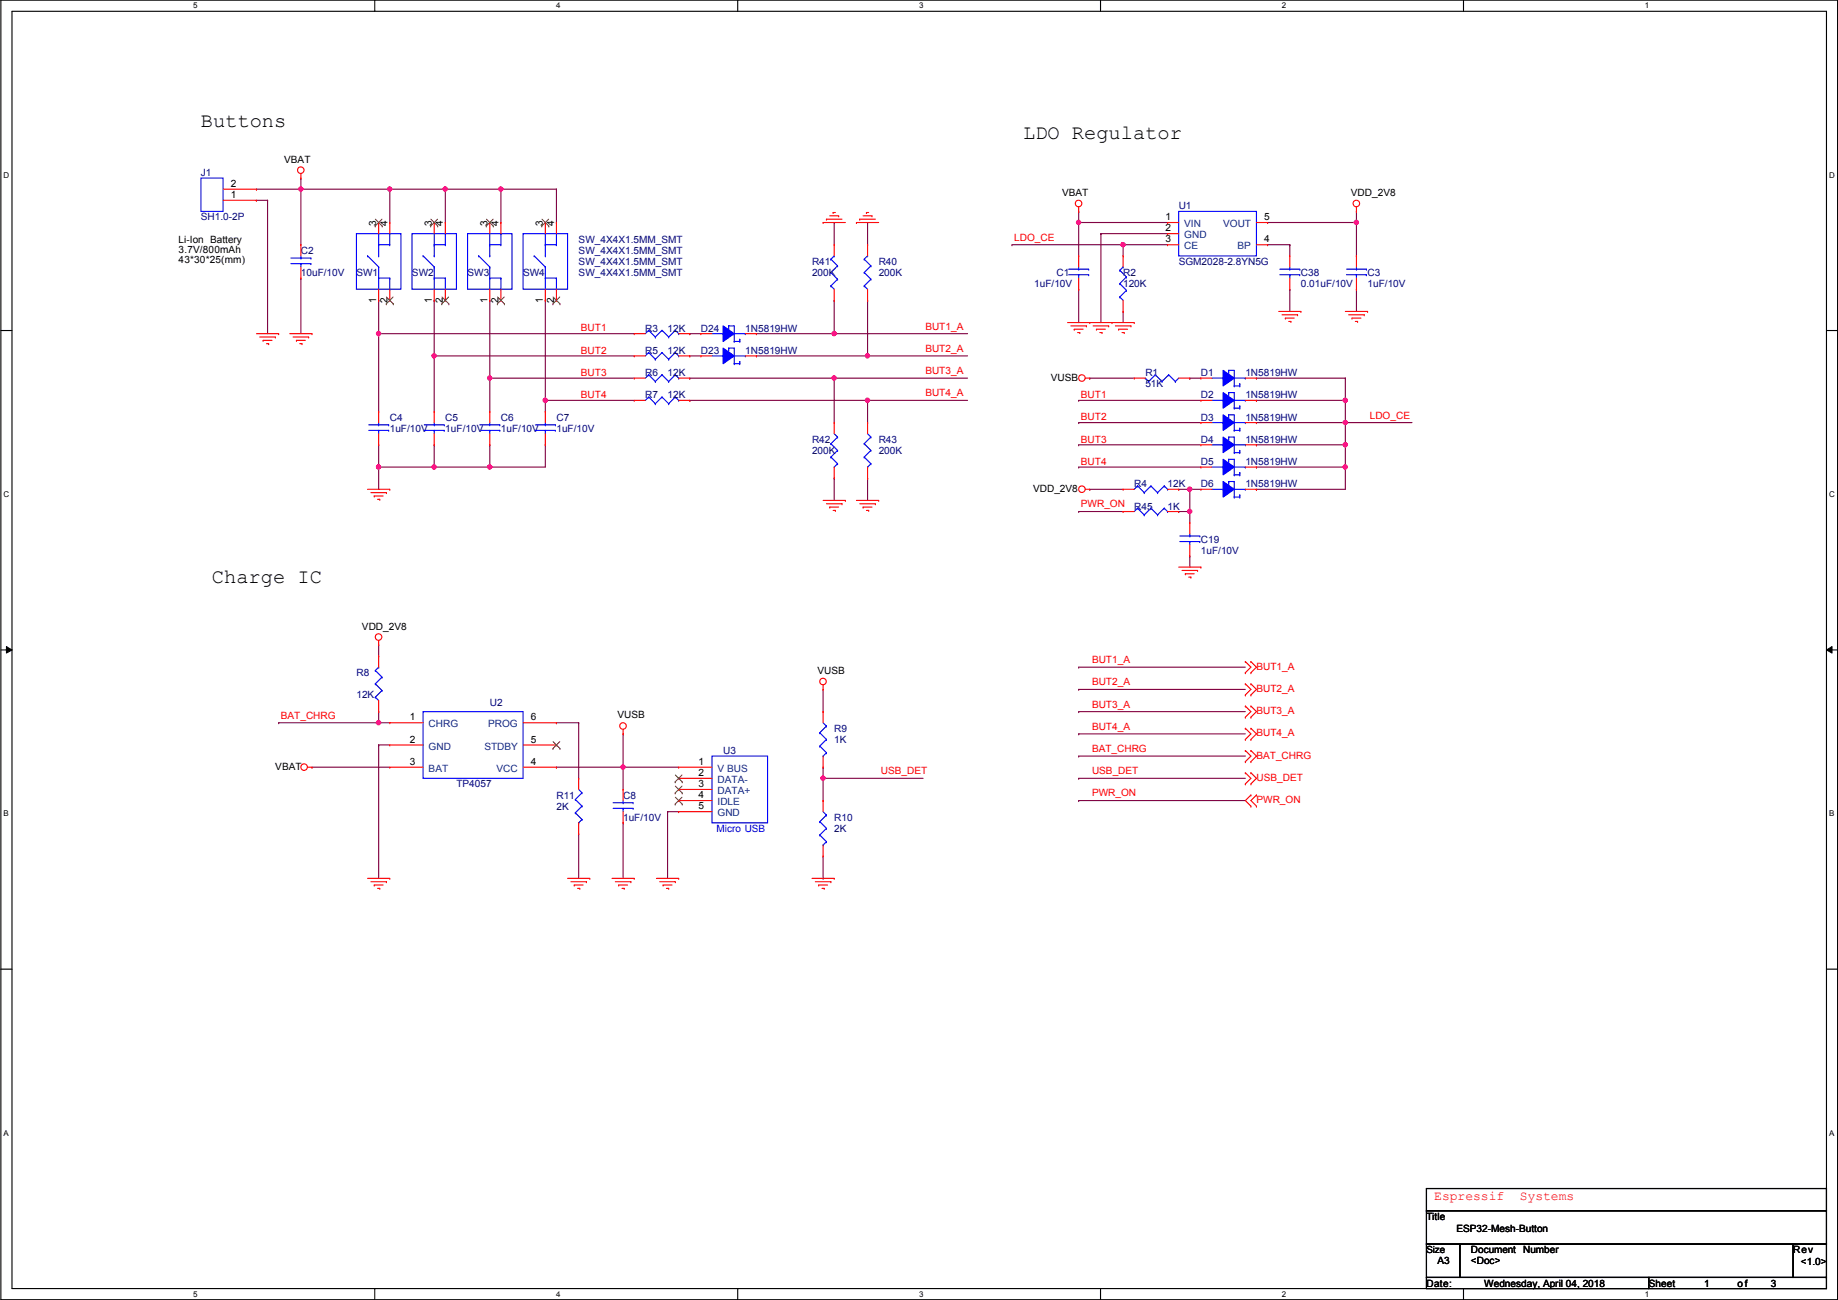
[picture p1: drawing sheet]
<svg xmlns="http://www.w3.org/2000/svg" width="420mm" height="297mm" viewBox="0 0 420 297" stroke-linecap="round" stroke-linejoin="round" font-family="sans-serif">
<path d="M.2 0h419.9v297h-419.9zM2.7 2.6h414.8v291.8h-414.8z" fill="none" stroke="#000" stroke-width=".25"/>
<g fill="#fff">
<path d="M44.2 .3h1v2h-1z"/>
<path d="M44.2 294.7h1v2h-1z"/>
</g>
<path d="M85.7 0v2.6M85.7 294.4v2.6" fill="none" stroke="#000" stroke-width=".25"/>
<g fill="#fff">
<path d="M127.1 .3h1v2h-1z"/>
<path d="M127.1 294.7h1v2h-1z"/>
</g>
<path d="M168.6 0v2.6M168.6 294.4v2.6" fill="none" stroke="#000" stroke-width=".25"/>
<g fill="#fff">
<path d="M210.1 .3h1v2h-1z"/>
<path d="M210.1 294.7h1v2h-1z"/>
</g>
<path d="M251.6 0v2.6M251.6 294.4v2.6" fill="none" stroke="#000" stroke-width=".25"/>
<g fill="#fff">
<path d="M293 .3h1v2h-1z"/>
<path d="M293 294.7h1v2h-1z"/>
</g>
<path d="M334.5 0v2.6M334.5 294.4v2.6" fill="none" stroke="#000" stroke-width=".25"/>
<g fill="#fff">
<path d="M376 .3h1v2h-1z"/>
<path d="M376 294.7h1v2h-1z"/>
<path d="M.8 39h1.3v2h-1.3z"/>
<path d="M418.2 39h1.2v2h-1.2z"/>
<path d="M.8 112h1.3v2h-1.3z"/>
<path d="M418.2 112h1.2v2h-1.2z"/>
</g>
<path d="M.2 75.5h2.5M417.5 75.5h2.6" fill="none" stroke="#000" stroke-width=".25"/>
<g fill="#fff">
<path d="M.8 185h1.2v1.9h-1.2z"/>
<path d="M418.2 185h1.1v1.9h-1.1z"/>
</g>
<path d="M.2 148.5h2.5M417.5 148.5h2.6" fill="none" stroke="#000" stroke-width=".25"/>
<path d="M1.5 147.7l1.2 .8-1.2 .7zM417.5 148.5l1.3-.8v1.5z" fill="#000"/>
<path d="M1.5 147.7l1.2 .8-1.2 .7zM417.5 148.5l1.3-.8v1.5z" fill="none" stroke="#000" stroke-width=".23"/>
<g fill="#fff">
<path d="M.8 257.9h1.2v2h-1.2z"/>
<path d="M418.2 257.9h1.1v2h-1.1z"/>
</g>
<path d="M.2 221.4h2.5M417.5 221.4h2.6" fill="none" stroke="#000" stroke-width=".25"/>
<path d="M289.8 50.8h.1M310.1 48.3h.1M310.1 48.3v2.5h-20.3M86.6 76.2h.1M86.6 76.2h58.4M86.6 76.2v17.8M310.1 66.1h.1M310.1 66.1v5.1M86.6 106.7h.1M86.6 106.7h12.7M112 101.6h.1M112 101.6v5.1" fill="none" stroke="#800040" stroke-width=".25"/>
<circle cx="86.5" cy="76.2" r=".49" fill="#f0f"/>
<circle cx="86.5" cy="76.2" r=".49" fill="none" stroke="#f0f" stroke-width=".25"/>
<g fill="none" stroke="#800040" stroke-width=".25">
<path d="M68.8 63.5h.1M68.8 63.5v12.7M99.3 81.3h.1M99.3 81.3h45.7M99.3 81.3v12.7M112 86.4h.1M112 86.4h33M112 86.4v7.6M124.7 91.5h.1M124.7 91.5h20.3M157.7 86.4h.1M157.7 91.5h.1"/>
<path d="M157.7 86.4h33M157.7 91.5h40.6M142.4 167.7h.1M142.4 167.7v7.6M188.2 175.3h.1M188.2 175.3v2.5M132.3 190.5h.1M132.3 190.5v10.2M142.4 188h.1M142.4 188v12.7"/>
</g>
<circle cx="188.1" cy="177.8" r=".49" fill="#f0f"/>
<circle cx="188.1" cy="177.8" r=".49" fill="none" stroke="#f0f" stroke-width=".25"/>
<g fill="none" stroke="#800040" stroke-width=".25">
<path d="M246.6 50.8h.1M246.6 50.8v7.7M251.7 53.4h.1M251.7 53.4h15.2M246.6 66.1h.1M246.6 66.1v7.6M188.2 157.5v5.1M71.3 175.3h.1M71.3 175.3h17.8M86.6 170.2h.1M86.6 170.2v30.5M127.2 165.1h.1"/>
<path d="M127.2 175.3h.1M127.2 175.3h15.2M127.2 165.1h5.1M132.3 165.1h.1M132.3 165.1v12.7M188.2 162.6h.1M188.2 177.8h.1M188.2 177.8v5.1M188.2 177.8h22.8M188.2 182.9h.1"/>
</g>
<circle cx="142.4" cy="175.3" r=".49" fill="#f0f"/>
<circle cx="142.4" cy="175.3" r=".49" fill="none" stroke="#f0f" stroke-width=".25"/>
<path d="M89.1 43.2h.1M89.1 43.2v7.6M89.1 43.2h12.7M86.6 68.6h.1M86.6 68.6v7.6M99.3 68.6h.1M99.3 68.6v12.7" fill="none" stroke="#800040" stroke-width=".25"/>
<circle cx="99.2" cy="81.3" r=".49" fill="#f0f"/>
<circle cx="99.2" cy="81.3" r=".49" fill="none" stroke="#f0f" stroke-width=".25"/>
<path d="M101.8 43.2h.1M101.8 43.2v7.6M101.8 43.2h12.7" fill="none" stroke="#800040" stroke-width=".25"/>
<circle cx="114.5" cy="43.2" r=".49" fill="#f0f"/>
<circle cx="114.5" cy="43.2" r=".49" fill="none" stroke="#f0f" stroke-width=".25"/>
<circle cx="101.8" cy="43.2" r=".49" fill="#f0f"/>
<circle cx="101.8" cy="43.2" r=".49" fill="none" stroke="#f0f" stroke-width=".25"/>
<path d="M112 68.6h.1M112 68.6v17.8" fill="none" stroke="#800040" stroke-width=".25"/>
<circle cx="111.9" cy="86.4" r=".49" fill="#f0f"/>
<circle cx="111.9" cy="86.4" r=".49" fill="none" stroke="#f0f" stroke-width=".25"/>
<path d="M114.5 43.2h.1M114.5 43.2v7.6M114.5 43.2h12.7M124.7 68.6h.1M124.7 68.6v22.9" fill="none" stroke="#800040" stroke-width=".25"/>
<circle cx="124.6" cy="91.5" r=".49" fill="#f0f"/>
<circle cx="124.6" cy="91.5" r=".49" fill="none" stroke="#f0f" stroke-width=".25"/>
<path d="M58.6 43.2h.1M58.6 43.2h30.5M61.2 45.8h.1M61.2 45.8v30.4M68.8 43.2h.1M68.8 40.7h.1M68.8 40.7v15.2M127.2 43.2h.1M127.2 43.2v7.6M86.6 170.2h.1M86.6 170.2h2.5" fill="none" stroke="#800040" stroke-width=".25"/>
<circle cx="89.1" cy="43.2" r=".49" fill="#f0f"/>
<circle cx="89.1" cy="43.2" r=".49" fill="none" stroke="#f0f" stroke-width=".25"/>
<circle cx="68.8" cy="43.2" r=".49" fill="#f0f"/>
<circle cx="68.8" cy="43.2" r=".49" fill="none" stroke="#f0f" stroke-width=".25"/>
<path d="M86.6 101.6h.1M86.6 106.7h.1M86.6 101.6v10.2M99.3 101.6h.1M99.3 101.6v5.1M112 106.7h.1M112 106.7h12.7" fill="none" stroke="#800040" stroke-width=".25"/>
<circle cx="86.5" cy="106.7" r=".49" fill="#f0f"/>
<circle cx="86.5" cy="106.7" r=".49" fill="none" stroke="#f0f" stroke-width=".25"/>
<path d="M246.6 50.8h.1M246.6 50.8h20.3M251.7 53.4h.1M251.7 53.4v20.3M124.7 91.5h.1M124.7 91.5v2.5M124.7 101.6h.1M124.7 101.6v5.1" fill="none" stroke="#800040" stroke-width=".25"/>
<circle cx="246.6" cy="50.8" r=".49" fill="#f0f"/>
<circle cx="246.6" cy="50.8" r=".49" fill="none" stroke="#f0f" stroke-width=".25"/>
<path d="M63.7 165.1h.1M63.7 165.1h22.9M142.4 175.3h.1M142.4 175.3v5.1M142.4 175.3h12.7M152.6 185.5h.1M152.6 185.5v15.2" fill="none" stroke="#800040" stroke-width=".25"/>
<circle cx="86.5" cy="165.1" r=".49" fill="#f0f"/>
<circle cx="86.5" cy="165.1" r=".49" fill="none" stroke="#f0f" stroke-width=".25"/>
<g fill="none" stroke="#800040" stroke-width=".25">
<path d="M172.9 76.2h.1M172.9 76.2h48.3M190.7 68.6h.1M190.7 76.2h.1M190.7 68.6v7.6M172.9 81.3h.1M172.9 81.3h25.4M86.6 147.4h.1M86.6 147.4v2.5M86.6 162.6h.1M86.6 165.1h.1M86.6 162.6v2.5"/>
<path d="M86.6 165.1h2.5M188.2 195.6v5.1M188.2 200.7h.1"/>
</g>
<circle cx="190.7" cy="76.2" r=".49" fill="#f0f"/>
<circle cx="190.7" cy="76.2" r=".49" fill="none" stroke="#f0f" stroke-width=".25"/>
<path d="M198.3 68.6h.1M198.3 68.6v12.7M198.3 81.3h.1M198.3 81.3h22.9" fill="none" stroke="#800040" stroke-width=".25"/>
<circle cx="198.3" cy="81.3" r=".49" fill="#f0f"/>
<circle cx="198.3" cy="81.3" r=".49" fill="none" stroke="#f0f" stroke-width=".25"/>
<g fill="none" stroke="#800040" stroke-width=".25">
<path d="M157.7 76.2h.1M157.7 76.2h2.5M157.7 81.3h.1M157.7 81.3h2.5M190.7 86.4h.1M190.7 86.4v10.2M198.3 91.5h.1M198.3 91.5v5.1M198.3 91.5h22.9M190.7 109.3h.1M190.7 109.3v5M198.3 109.3h.1"/>
<path d="M198.3 109.3v5"/>
</g>
<circle cx="198.3" cy="91.5" r=".49" fill="#f0f"/>
<circle cx="198.3" cy="91.5" r=".49" fill="none" stroke="#f0f" stroke-width=".25"/>
<path d="M310.1 58.5h.1M310.1 50.8v7.7M152.6 185.5h.1M152.6 185.5h2.5" fill="none" stroke="#800040" stroke-width=".25"/>
<circle cx="310.1" cy="50.8" r=".49" fill="#f0f"/>
<circle cx="310.1" cy="50.8" r=".49" fill="none" stroke="#f0f" stroke-width=".25"/>
<path d="M287.2 91.5h.1M287.2 91.5h20.3" fill="none" stroke="#800040" stroke-width=".25"/>
<circle cx="307.5" cy="91.5" r=".49" fill="#f0f"/>
<circle cx="307.5" cy="91.5" r=".49" fill="none" stroke="#f0f" stroke-width=".25"/>
<path d="M287.2 101.6h.1M287.2 101.6h20.3" fill="none" stroke="#800040" stroke-width=".25"/>
<circle cx="307.5" cy="101.6" r=".49" fill="#f0f"/>
<circle cx="307.5" cy="101.6" r=".49" fill="none" stroke="#f0f" stroke-width=".25"/>
<path d="M287.2 106.7h.1M287.2 106.7h20.3" fill="none" stroke="#800040" stroke-width=".25"/>
<circle cx="307.5" cy="106.7" r=".49" fill="#f0f"/>
<circle cx="307.5" cy="106.7" r=".49" fill="none" stroke="#f0f" stroke-width=".25"/>
<g fill="none" stroke="#800040" stroke-width=".25">
<path d="M249.1 86.4h.1M249.1 86.4h10.2M272 86.4h.1M272 86.4h2.5M287.2 96.6h.1M287.2 86.4h.1M287.2 96.6h20.3M287.2 86.4h20.3M307.5 96.6h.1M307.5 91.5h.1M307.5 86.4h.1M307.5 86.4v25.4h-20.3"/>
<path d="M246.6 116.9h.1M246.6 116.9h10.1M249.1 111.8h.1M249.1 111.8h7.6M269.4 111.8h.1M269.4 116.9h.1M269.4 111.8h2.6M272 111.8h.1M272 111.8v5.1h-2.6M287.2 111.8h.1M307.5 101.6h.1M307.5 106.7h.1"/>
<path d="M272 127h.1M272 127v2.6"/>
</g>
<circle cx="272" cy="116.9" r=".49" fill="#f0f"/>
<circle cx="272" cy="116.9" r=".49" fill="none" stroke="#f0f" stroke-width=".25"/>
<circle cx="272" cy="111.8" r=".49" fill="#f0f"/>
<circle cx="272" cy="111.8" r=".49" fill="none" stroke="#f0f" stroke-width=".25"/>
<g fill="none" stroke="#800040" stroke-width=".25">
<path d="M246.6 91.5h.1M246.6 96.6h.1M246.6 91.5h27.9M246.6 96.6h27.9M307.5 96.6h.1M307.5 96.6h15.3M246.6 101.6h.1M246.6 106.7h.1M246.6 101.6h27.9M246.6 106.7h27.9M272 111.8h.1M272 116.9h.1"/>
<path d="M272 111.8h2.5M272 116.9v2.5"/>
</g>
<circle cx="307.5" cy="96.5" r=".49" fill="#f0f"/>
<circle cx="307.5" cy="96.5" r=".49" fill="none" stroke="#f0f" stroke-width=".25"/>
<path d="M246.6 48.3h.1M246.6 48.3v2.5M256.7 55.9h.1M256.7 55.9h10.2M256.7 55.9v2.6M289.8 55.9h5M294.8 55.9h.1M256.7 71.2h.1M256.7 71.2v2.5" fill="none" stroke="#800040" stroke-width=".25"/>
<circle cx="256.7" cy="55.9" r=".49" fill="#f0f"/>
<circle cx="256.7" cy="55.9" r=".49" fill="none" stroke="#f0f" stroke-width=".25"/>
<path d="M190.7 50.8h.1M190.7 50.8v5.1M198.3 50.8h.1M198.3 50.8v5.1M231.3 55.9h.1M231.3 55.9h25.4M190.7 86.4h.1M190.7 86.4h30.5" fill="none" stroke="#800040" stroke-width=".25"/>
<circle cx="190.7" cy="86.4" r=".49" fill="#f0f"/>
<circle cx="190.7" cy="86.4" r=".49" fill="none" stroke="#f0f" stroke-width=".25"/>
<path d="M58.6 45.8h.1M58.6 45.8h2.6M99.3 106.7h.1M99.3 106.7h12.7" fill="none" stroke="#800040" stroke-width=".25"/>
<circle cx="111.9" cy="106.7" r=".49" fill="#f0f"/>
<circle cx="111.9" cy="106.7" r=".49" fill="none" stroke="#f0f" stroke-width=".25"/>
<circle cx="99.2" cy="106.7" r=".49" fill="#f0f"/>
<circle cx="99.2" cy="106.7" r=".49" fill="none" stroke="#f0f" stroke-width=".25"/>
<g fill="none" stroke="#800040" stroke-width=".25">
<path d="M294.8 55.9h.1M294.8 55.9v2.6M294.8 66.1h.1M294.8 66.1v5.1M246.6 157.5h.1M246.6 152.4h.1M246.6 157.5h38.1M246.6 152.4h38.1M246.6 162.6h.1M246.6 177.8h.1M246.6 167.7h.1M246.6 172.8h.1"/>
<path d="M246.6 162.6h38.1M246.6 177.8h38.1M246.6 167.7h38.1M246.6 172.8h38.1M246.6 182.9h.1M246.6 182.9h38.1"/>
</g>
<g fill="none" stroke="#f00" stroke-width=".25">
<path d="M68.8 39.7v1M68.8 40.7h.1M188.2 50.8h.1M188.2 50.8h5M188.9 50.1h.1M188.9 50.1h3.6M189.7 49.3h2M190.4 48.6h.1M190.4 48.6h.6M190.7 55.9h.1M190.7 55.9v2.6M191.7 49.3h.1"/>
<path d="M195.8 50.8h.1M195.8 50.8h5.1M196.5 50.1h.1M196.5 50.1h3.6M197.3 49.3h2M198.1 48.6h.1M198.1 48.6h.5M198.3 55.9h.1M198.3 55.9v2.6M199.3 49.3h.1M246.6 48.3h.1M246.6 47.3v1"/>
<path d="M310.1 48.3h.1M310.1 47.3v1M58.6 76.2h5.1M59.4 77h3.5M60.1 77.8h.1M60.1 77.8h2.1M60.9 78.5h.5M61.4 78.5h.1M62.9 77h.1M63.7 76.2h.1M66.2 76.2h5.1M67 77h3.6"/>
<path d="M67.8 77.8h.1M67.8 77.8h2M68.5 78.5h.5M69 78.5h.1M70.6 77h.1M71.3 76.2h.1M190.7 68.6h.1M190.7 66.1v2.5M198.3 68.6h.1M198.3 66.1v2.5M244 73.7h15.3M244.8 74.5h3.6"/>
<path d="M245.6 75.2h.1M245.6 75.2h2M246.3 76h.5M246.8 76h.1M248.4 74.5h.1M249.1 73.7h.1M249.9 74.5h3.5M250.6 75.2h.1M250.6 75.2h2.1M251.4 76h.5M251.9 76h.1M253.4 74.5h.1"/>
<path d="M254.2 73.7h.1M255 74.5h3.5M255.7 75.2h.1M255.7 75.2h2.1M256.5 76h.5M257 76h.1M258.5 74.5h.1M259.3 73.7h.1M292.3 71.2h5.1M293.1 71.9h3.5M293.8 72.7h.1M293.8 72.7h2.1"/>
<path d="M294.6 73.4h.5M295.1 73.4h.1M296.6 71.9h.1M297.4 71.2h.1M307.5 71.2h5.1M308.3 71.9h3.6M309.1 72.7h.1M309.1 72.7h2M309.8 73.4h.5M310.3 73.4h.1M311.9 71.9h.1M312.6 71.2h.1"/>
<path d="M112 94h.1M112 94v2.6M112 99.1v2.5M124.7 94h.1M124.7 94v2.6M124.7 99.1v2.5M145 91.5h.1M145 91.5h2.5M155.1 91.5h2.6M157.7 91.5h.1M248.1 86.4h1M249.1 86.4h.1"/>
<path d="M84 111.8h5.1M84.8 112.6h3.5M85.5 113.3h.1M85.5 113.3h2.1M86.3 114.1h.5M86.8 114.1h.1M88.3 112.6h.1M89.1 111.8h.1M112 101.6h.1M124.7 101.6h.1M188.2 114.3h5M188.9 115.1h3.6"/>
<path d="M189.7 115.9h.1M189.7 115.9h2M190.4 116.6h.6M191 116.6h.1M192.5 115.1h.1M193.2 114.3h.1M195.8 114.3h5.1M196.5 115.1h3.6M197.3 115.9h.1M197.3 115.9h2M198.1 116.6h.5M198.6 116.6h.1"/>
<path d="M200.1 115.1h.1M200.9 114.3h.1M248.1 111.8h1M249.1 111.8h.1M269.4 129.6h5.1M270.2 130.3h3.6M271 131.1h.1M271 131.1h2M271.7 131.9h.5M272.2 131.9h.1M273.8 130.3h.1M274.5 129.6h.1"/>
<path d="M86.6 147.4h.1M86.6 146.3v1.1M188.2 157.5h.1M188.2 156.5v1M284.7 153.7h.1M284.7 151.2h.1M284.7 158.8h.1M284.7 156.3h.1M284.7 151.2l1.3 1.2-1.3 1.3M284.7 156.3l1.3 1.2-1.3 1.3M286 153.7h.1M286 151.2h.1"/>
<path d="M286 158.8h.1M286 156.3h.1M286 151.2l1.2 1.2-1.2 1.3M286 156.3l1.2 1.2-1.2 1.3M70.3 175.3h1M71.3 175.3h.1M142.4 167.7h.1M142.4 166.7v1M284.7 163.9h.1M284.7 161.3h.1M284.7 174h.1M284.7 171.5h.1"/>
<path d="M284.7 169h.1M284.7 166.4h.1M284.7 179.1h.1M284.7 176.6h.1M284.7 161.3l1.3 1.3-1.3 1.3M284.7 171.5l1.3 1.3-1.3 1.2M284.7 166.4l1.3 1.3-1.3 1.3M284.7 176.6l1.3 1.2-1.3 1.3M286 163.9h.1M286 161.3h.1M286 174h.1M286 171.5h.1"/>
<path d="M286 169h.1M286 166.4h.1M286 179.1h.1M286 176.6h.1M286 161.3l1.2 1.3-1.2 1.3M286 171.5l1.2 1.3-1.2 1.2M286 166.4l1.2 1.3-1.2 1.3M286 176.6l1.2 1.2-1.2 1.3M286 181.7h.1M286 184.2h.1M286 181.7l-1.3 1.2 1.3 1.3M287.2 184.2h.1"/>
<path d="M287.2 181.7h.1M287.2 181.7l-1.2 1.2 1.2 1.3M84 200.7h5.1M84.8 201.5h3.5M85.5 202.2h.1M85.5 202.2h2.1M86.3 203h.5M86.8 203h.1M88.3 201.5h.1M89.1 200.7h.1M129.7 200.7h5.1M130.5 201.5h3.6"/>
<path d="M131.3 202.2h.1M131.3 202.2h2M132 203h.5M132.5 203h.1M134.1 201.5h.1M134.8 200.7h.1M139.9 200.7h5.1M140.7 201.5h3.5M141.4 202.2h.1M141.4 202.2h2.1M142.2 203h.5M142.7 203h.1"/>
<path d="M144.2 201.5h.1M145 200.7h.1M150.1 200.7h5M150.8 201.5h3.6M151.6 202.2h.1M151.6 202.2h2M152.3 203h.6M152.9 203h.1M154.4 201.5h.1M155.1 200.7h.1M185.6 200.7h5.1M186.4 201.5h3.5"/>
<path d="M187.1 202.2h.1M187.1 202.2h2.1M187.9 203h.5M188.4 203h.1M189.9 201.5h.1M190.7 200.7h.1"/>
<circle cx="68.8" cy="38.9" r=".75"/>
<circle cx="246.6" cy="46.5" r=".75"/>
<circle cx="310.1" cy="46.5" r=".75"/>
<circle cx="247.3" cy="86.4" r=".75"/>
<circle cx="247.3" cy="111.8" r=".75"/>
<circle cx="86.5" cy="145.6" r=".75"/>
<circle cx="188.1" cy="155.7" r=".75"/>
<circle cx="69.5" cy="175.3" r=".75"/>
<circle cx="142.4" cy="165.9" r=".75"/>
</g>
<path d="M326.1 271.6h91.4v5h-91.4zM326.1 276.6h91.4v7.7h-91.4zM326.1 284.3h7.6v7.6h-7.6zM326.1 291.9h50.8v2.5h-50.8zM333.7 284.3h76.2v7.6h-76.2zM376.9 291.9h40.6v2.5h-40.6zM409.9 284.3h7.6v7.6h-7.6z" fill="none" stroke="#000" stroke-width=".25"/>
<g fill="none" stroke="#00f" stroke-width=".25">
<path d="M189.9 59.2h.1M189.9 59.2l1.6 1.5M190.7 58.5h.1M190.7 58.5l-.8 .7M197.6 59.2h.1M197.6 59.2l1.5 1.5M198.3 58.5h.1M198.3 58.5l-.7 .7M162.8 76.2h2.5M165.3 76.2h.1M166.6 74.5h.1M166.6 74.5h1.2v3.5"/>
<path d="M167.8 78h.1M167.8 76.2h2.6M167.8 78h1.3M169.1 78h.1M170.4 76.2h.1M189.9 65.3h.1M189.9 62.3h.1M189.9 65.3l.8 .8M189.9 62.3l1.6 1.5M191.5 63.8h.1M191.5 60.7h.1M191.5 63.8l-1.6 1.5"/>
<path d="M191.5 60.7l-1.6 1.6M197.6 65.3h.1M197.6 62.3h.1M197.6 65.3l.7 .8M197.6 62.3l1.5 1.5M199.1 63.8h.1M199.1 60.7h.1M199.1 63.8l-1.5 1.5M199.1 60.7l-1.5 1.6M109.7 98.3h4.5M109.7 97.1h4.5M112 97.1h.1"/>
<path d="M112 98.3h.1M112 96.6v.5M112 98.3v.8M114.2 98.3h.1M114.2 97.1h.1M122.4 98.3h4.5M122.4 97.1h4.5M124.7 97.1h.1M124.7 98.3h.1M124.7 96.6v.5M124.7 98.3v.8M126.9 98.3h.1"/>
<path d="M126.9 97.1h.1M148.3 90.7h.1M148.3 90.7l-.8 .8M148.3 90.7l1.5 1.5M149.8 92.2h.1M151.3 90.7h.1M151.3 90.7l-1.5 1.5M151.3 90.7l1.6 1.5M152.9 92.2h.1M154.4 90.7h.1M154.4 90.7l-1.5 1.5M154.4 90.7l.7 .8"/>
<path d="M155.1 91.5h.1"/>
</g>
<path d="M165.3 74.5l2.5 1.7-2.5 1.8z" fill-rule="evenodd" fill="#00f"/>
<g fill="none" stroke="#00f" stroke-width=".25">
<path d="M165.3 74.5l2.5 1.7-2.5 1.8zM166.6 75h.1M166.6 79.5h.1M166.6 74.5v.5M166.6 79.5h1.2v3.6M169.1 77.5h.1M169.1 77.5v.5M148.3 85.6h.1M148.3 85.6l-.8 .8M148.3 85.6l1.5 1.6M149.8 87.2h.1M151.3 85.6h.1"/>
<path d="M151.3 85.6l-1.5 1.6M151.3 85.6l1.6 1.6M152.9 87.2h.1M154.4 85.6h.1M154.4 85.6l-1.5 1.6M154.4 85.6l.7 .8M155.1 86.4h.1M162.8 81.3h2.5M165.3 81.3h.1M167.8 83.1h.1M167.8 81.3h2.6M167.8 83.1h1.3"/>
<path d="M169.1 83.1h.1M170.4 81.3h.1M187.4 167.4h.1M187.4 170.5h.1M187.4 167.4l1.5 1.6M187.4 170.5l1.5 1.5M188.2 172.8h.1M188.2 165.1l.7 .8M188.9 165.9h.1M188.9 169h.1M188.9 172h.1M188.9 165.9l-1.5 1.5"/>
<path d="M188.9 169l-1.5 1.5M188.9 172l-.7 .8"/>
</g>
<path d="M160.2 76.2h.1M160.2 76.2h2.6M170.4 76.2h2.5M172.9 76.2h.1M145 86.4h.1M145 86.4h2.5M155.1 86.4h2.6M157.7 86.4h.1M188.2 162.6h.1M188.2 175.3h.1M188.2 162.6v2.5M188.2 172.8v2.5" fill="none" stroke="#f00" stroke-width=".25"/>
<path d="M165.3 79.5l2.5 1.8-2.5 1.8z" fill-rule="evenodd" fill="#00f"/>
<g fill="none" stroke="#00f" stroke-width=".25">
<path d="M66.5 59h4.6M68.8 59h.1M68.8 58.5v.5M71.1 59h.1M106.9 53.4h10.1v12.7h-10.1zM109.4 58.5h.1M109.4 58.5l2.6 2.5M112 55.9h.1M112 58.5h.1M112 53.4v5.1M112 55.9h2.5M114.5 55.9h.1"/>
<path d="M114.5 53.4h.1M114.5 53.4v2.5M119.6 53.4h10.1v12.7h-10.1zM122.1 58.5h.1M122.1 58.5l2.6 2.5M124.7 55.9h.1M124.7 58.5h.1M124.7 55.9h2.5M124.7 53.4v5.1M127.2 55.9h.1M127.2 53.4h.1M127.2 53.4v2.5"/>
<path d="M66.5 60.2h4.6M68.8 60.2h.1M68.8 60.2v.8M71.1 60.2h.1M112 63.5h.1M112 61h.1M112 61v5.1M112 63.5h2.5M114.5 63.5h.1M114.5 66.1h.1M114.5 63.5v2.6M124.7 63.5h.1"/>
<path d="M124.7 61h.1M124.7 63.5h2.5M124.7 61v5.1M127.2 63.5h.1M127.2 66.1h.1M127.2 63.5v2.6M148.3 75.5h.1M148.3 75.5l-.8 .7M148.3 75.5l1.5 1.5M149.8 77h.1M151.3 75.5h.1M151.3 75.5l-1.5 1.5"/>
<path d="M151.3 75.5l1.6 1.5M152.9 77h.1M154.4 75.5h.1M154.4 75.5l-1.5 1.5M154.4 75.5l.7 .7M155.1 76.2h.1M165.3 79.5l2.5 1.8-2.5 1.8zM166.6 79.5v.6M256 67.9h.1M256 64.8h.1M256 61.8h.1M256 67.9l.7 .7"/>
<path d="M256 64.8l1.5 1.5M256 61.8l1.5 1.5M256.7 61h.1M256.7 61l-.7 .8M257.5 66.3h.1M257.5 63.3h.1M257.5 66.3l-1.5 1.6M257.5 63.3l-1.5 1.5M148.3 80.6h.1M148.3 80.6l-.8 .7M148.3 80.6l1.5 1.5M149.8 82.1h.1"/>
<path d="M151.3 80.6h.1M151.3 80.6l-1.5 1.5M151.3 80.6l1.6 1.5M152.9 82.1h.1M154.4 80.6h.1M154.4 80.6l-1.5 1.5M154.4 80.6l.7 .7M155.1 81.3h.1M166.6 80.1h.1M169.1 82.6h.1M169.1 82.6v.5M280.9 99.9h.1"/>
<path d="M280.9 99.9h1.2v3.5M260 116.1h.1M260 116.1l-.7 .8M260 116.1l1.6 1.5M261.6 117.6h.1M263.1 116.1h.1M263.1 116.1l-1.5 1.5M263.1 116.1l1.5 1.5M264.6 117.6h.1M266.1 116.1h.1M266.1 116.1l-1.5 1.5M266.1 116.1l.8 .8"/>
<path d="M266.9 116.9h.1M277.1 101.6h2.5M279.6 101.6h.1M282.1 103.4h.1M282.1 101.6h2.6M282.1 103.4h1.3M283.4 103.4h.1M284.7 101.6h.1M96.7 162.6h22.9v15.2h-22.9zM162.8 172.8h12.7v15.2h-12.7zM140.2 184.7h4.5M140.2 183.4h4.5"/>
<path d="M142.4 183.4h.1M142.4 184.7h.1M142.4 182.9v.5M142.4 184.7v.8M144.7 184.7h.1M144.7 183.4h.1"/>
</g>
<g fill="none" stroke="#f00" stroke-width=".25">
<path d="M68.8 55.9h.1M68.8 55.9v2.6M112 50.8h.1M112 50.8v2.6M114.5 50.8h.1M114.5 50.8v2.6M124.7 50.8h.1M124.7 50.8v2.6M127.2 50.8h.1M127.2 50.8v2.6M256.7 58.5h.1M256.7 58.5v2.5"/>
<path d="M68.8 63.5h.1M68.8 61v2.5M112 68.6h.1M112 66.1v2.5M114.5 68.6h.1M114.5 66.1v2.5M124.7 68.6h.1M124.7 66.1v2.5M127.2 68.6h.1M127.2 66.1v2.5M145 76.2h.1M145 76.2h2.5"/>
<path d="M155.1 76.2h2.6M157.7 76.2h.1M256.7 71.2h.1M256.7 68.6v2.6M145 81.3h.1M145 81.3h2.5M155.1 81.3h2.6M157.7 81.3h.1M160.2 81.3h.1M160.2 81.3h2.6M170.4 81.3h2.5M172.9 81.3h.1"/>
<path d="M256.7 116.9h.1M256.7 116.9h2.6M266.9 116.9h2.5M269.4 116.9h.1M89.1 165.1h.1M89.1 170.2h.1M89.1 175.3h.1M89.1 165.1h7.6M89.1 170.2h7.6M89.1 175.3h7.6M119.6 165.1h7.6M119.6 170.2h7.6"/>
<path d="M119.6 175.3h7.6M127.2 165.1h.1M127.2 170.2h.1M127.2 175.3h.1M155.1 175.3h.1M155.1 177.8h.1M155.1 175.3h7.7M155.1 177.8h7.7M142.4 180.4h.1M142.4 188h.1M142.4 180.4v2.5M142.4 185.5v2.5"/>
<path d="M155.1 180.4h.1M155.1 182.9h.1M155.1 185.5h.1M155.1 180.4h7.7M155.1 182.9h7.7M155.1 185.5h7.7"/>
</g>
<g fill="none" stroke="#804000" stroke-width=".23">
<path d="M111.2 51.6h.1M111.2 50.1l1.6 1.5M112.7 50.1l-1.5 1.5M112.8 51.6h.1M123.9 51.6h.1M123.9 50.1l1.6 1.5M125.4 50.1l-1.5 1.5M125.5 51.6h.1M113.7 69.4h.1M113.7 67.9l1.6 1.5M115.3 67.9l-1.6 1.5M115.3 69.4h.1"/>
<path d="M126.4 69.4h.1M126.4 67.9l1.6 1.5M128 67.9l-1.6 1.5M128 69.4h.1M126.4 171h.1M126.4 169.5l1.6 1.5M128 169.5l-1.6 1.5M128 171h.1M154.3 178.6h.1M154.4 177.1l1.5 1.5M154.4 179.6l1.5 1.6M155.9 177.1l-1.6 1.5"/>
<path d="M155.9 179.6l-1.6 1.6M155.9 178.6h.1M154.3 181.2h.1M154.3 183.7h.1M154.4 182.2l1.5 1.5M155.9 182.2l-1.6 1.5M155.9 181.2h.1M155.9 183.7h.1"/>
</g>
<path d="M279.6 99.9l2.5 1.7-2.5 1.8z" fill-rule="evenodd" fill="#00f"/>
<g fill="none" stroke="#00f" stroke-width=".25">
<path d="M45.9 40.7h5.1v7.6h-5.1zM81.5 53.4h10.1v12.7h-10.1zM84 58.5h.1M84 58.5l2.6 2.5M86.6 55.9h.1M86.6 58.5h.1M86.6 53.4v5.1M86.6 55.9h2.5M89.1 55.9h.1M89.1 53.4h.1M89.1 53.4v2.5M86.6 63.5h.1"/>
<path d="M86.6 61h.1M86.6 61v5.1M86.6 63.5h2.5M89.1 63.5h.1M89.1 66.1h.1M89.1 63.5v2.6M244.3 62.8h4.6M244.3 61.5h4.6M246.6 61.5h.1M246.6 62.8h.1M246.6 61v.5M246.6 62.8v.7"/>
<path d="M248.9 62.8h.1M248.9 61.5h.1M277.1 96.6h2.5M279.6 99.9l2.5 1.7-2.5 1.8zM279.6 96.6h.1M280.9 94.8h.1M280.9 99.9v.5M280.9 94.8h1.2v3.5M282.1 98.3h.1M282.1 96.6h2.6M282.1 98.3h1.3M283.4 98.3h.1"/>
<path d="M284.7 96.6h.1M280.9 100.4h.1M283.4 102.9h.1M283.4 102.9v.5M269.7 123.7h4.6M269.7 122.5h4.6M272 122.5h.1M272 123.7h.1M272 122v.5M272 123.7v.8M274.3 123.7h.1M274.3 122.5h.1"/>
</g>
<g fill="none" stroke="#f00" stroke-width=".25">
<path d="M51 45.8h7.6M51 43.2h7.6M58.6 45.8h.1M58.6 43.2h.1M86.6 50.8h.1M86.6 50.8v2.6M89.1 50.8h.1M89.1 50.8v2.6M246.6 58.5h.1M246.6 58.5v2.5M86.6 68.6h.1M86.6 66.1v2.5"/>
<path d="M89.1 68.6h.1M89.1 66.1v2.5M246.6 66.1h.1M246.6 63.5v2.6M272 119.4h.1M272 119.4v2.6M274.5 101.6h.1M274.5 101.6h2.6M284.7 101.6h2.5M287.2 101.6h.1M272 127h.1M272 124.5v2.5"/>
</g>
<path d="M85.8 51.6h.1M85.8 50.1l1.6 1.5M87.3 50.1l-1.5 1.5M87.4 51.6h.1M88.3 69.4h.1M88.3 67.9l1.6 1.5M89.9 67.9l-1.6 1.5M89.9 69.4h.1" fill="none" stroke="#804000" stroke-width=".23"/>
<path d="M279.6 94.8l2.5 1.8-2.5 1.7z" fill-rule="evenodd" fill="#00f"/>
<g fill="none" stroke="#00f" stroke-width=".25">
<path d="M292.6 62.8h4.5M292.6 61.5h4.5M294.8 61.5h.1M294.8 62.8h.1M294.8 61v.5M294.8 62.8v.7M297.1 62.8h.1M297.1 61.5h.1M307.8 62.8h4.6M307.8 61.5h4.6M310.1 61.5h.1M310.1 62.8h.1"/>
<path d="M310.1 61v.5M310.1 62.8v.7M312.4 62.8h.1M312.4 61.5h.1M261.8 86.4h.1M261.8 86.4l.8 .8M262.6 87.2h.1M264.1 85.6h.1M264.1 85.6l1.5 1.6M264.1 85.6l-1.5 1.6M265.6 87.2h.1M267.2 85.6h.1"/>
<path d="M267.2 85.6l1.5 1.6M267.2 85.6l-1.6 1.6M268.7 87.2h.1M269.4 86.4l-.7 .8M277.1 91.5h2.5M279.6 94.8l2.5 1.8-2.5 1.7zM279.6 91.5h.1M280.9 95.3h.1M280.9 89.7h.1M280.9 94.8v.5M280.9 89.7h1.2v3.6M282.1 93.3h.1"/>
<path d="M282.1 91.5h2.6M282.1 93.3h1.3M283.4 97.8h.1M283.4 93.3h.1M283.4 97.8v.5M284.7 91.5h.1M260 111h.1M260 111l-.7 .8M260 111l1.6 1.6M261.6 112.6h.1M263.1 111h.1M263.1 111l-1.5 1.6"/>
<path d="M263.1 111l1.5 1.6M264.6 112.6h.1M266.1 111h.1M266.1 111l-1.5 1.6M266.1 111l.8 .8M266.9 111.8h.1M85.8 159.3h.1M85.8 156.3h.1M85.8 153.2h.1M85.8 159.3l.8 .8M85.8 156.3l1.5 1.5M85.8 153.2l1.5 1.5"/>
<path d="M86.6 152.4h.1M86.6 152.4l-.8 .8M87.3 157.8h.1M87.3 154.7h.1M87.3 157.8l-1.5 1.5M87.3 154.7l-1.5 1.6"/>
</g>
<g fill="none" stroke="#f00" stroke-width=".25">
<path d="M294.8 58.5h.1M294.8 58.5v2.5M310.1 58.5h.1M310.1 58.5v2.5M294.8 66.1h.1M294.8 63.5v2.6M310.1 66.1h.1M310.1 63.5v2.6M259.3 86.4h.1M259.3 86.4h2.5M269.4 86.4h2.6M272 86.4h.1"/>
<path d="M274.5 96.6h.1M274.5 96.6h2.6M284.7 96.6h2.5M287.2 96.6h.1M256.7 111.8h.1M256.7 111.8h2.6M266.9 111.8h2.5M269.4 111.8h.1M86.6 149.9h.1M86.6 149.9v2.5M86.6 162.6h.1M86.6 160.1v2.5"/>
</g>
<path d="M279.6 89.7l2.5 1.8-2.5 1.8z" fill-rule="evenodd" fill="#00f"/>
<g fill="none" stroke="#00f" stroke-width=".25">
<path d="M279.6 89.7l2.5 1.8-2.5 1.8zM280.9 90.2h.1M280.9 89.7v.5M283.4 92.8h.1M283.4 92.8v.5M277.1 111.8h2.5M279.6 111.8h.1M280.9 110h.1M280.9 110h1.2v3.6M282.1 113.6h.1M282.1 111.8h2.6M282.1 113.6h1.3"/>
<path d="M283.4 113.6h.1M284.7 111.8h.1M131.5 182.7h.1M131.5 185.7h.1M131.5 182.7l1.5 1.5M131.5 185.7l1.5 1.5M132.3 188h.1M132.3 180.4l.7 .7M133 181.1h.1M133 184.2h.1M133 187.2h.1M133 181.1l-1.5 1.6"/>
<path d="M133 184.2l-1.5 1.5M133 187.2l-.7 .8M187.4 187.7h.1M187.4 190.8h.1M187.4 187.7l1.5 1.6M187.4 190.8l1.5 1.5M188.2 193.1h.1M188.2 185.5l.7 .7M188.9 186.2h.1M188.9 189.3h.1M188.9 192.3h.1M188.9 186.2l-1.5 1.5"/>
<path d="M188.9 189.3l-1.5 1.5M188.9 192.3l-.7 .8"/>
</g>
<path d="M274.5 91.5h.1M274.5 91.5h2.6M284.7 91.5h2.5M287.2 91.5h.1M132.3 177.8h.1M132.3 177.8v2.6M132.3 190.5h.1M132.3 188v2.5M188.2 182.9h.1M188.2 195.6h.1M188.2 182.9v2.6M188.2 193.1v2.5" fill="none" stroke="#f00" stroke-width=".25"/>
<path d="M279.6 110l2.5 1.8-2.5 1.8z" fill-rule="evenodd" fill="#00f"/>
<g fill="none" stroke="#00f" stroke-width=".25">
<path d="M269.4 48.3h17.8v10.2h-17.8zM198.3 99.1l.8 .8M199.1 99.9h.1M199.1 99.9l-1.5 1.5M277.1 86.4h2.5M279.6 86.4h.1M280.9 84.6h.1M280.9 84.6h1.2v3.6M282.1 88.2h.1M282.1 86.4h2.6M282.1 88.2h1.3M283.4 88.2h.1"/>
<path d="M284.7 86.4h.1M197.6 101.4h.1M197.6 104.4h.1M197.6 101.4l1.5 1.5M197.6 104.4l1.5 1.6M198.3 106.7h.1M199.1 102.9h.1M199.1 106h.1M199.1 102.9l-1.5 1.5M199.1 106l-.8 .7M279.6 110l2.5 1.8-2.5 1.8zM280.9 110.5h.1"/>
<path d="M280.9 110v.5M283.4 113.1h.1M283.4 113.1v.5"/>
</g>
<g fill="none" stroke="#f00" stroke-width=".25">
<path d="M266.9 50.8h.1M266.9 53.4h.1M266.9 55.9h.1M266.9 50.8h2.5M266.9 53.4h2.5M266.9 55.9h2.5M287.2 50.8h2.6M287.2 55.9h2.6M289.8 50.8h.1M289.8 55.9h.1M198.3 96.6h.1M198.3 96.6v2.5"/>
<path d="M198.3 109.3h.1M198.3 106.7v2.6M274.5 111.8h.1M274.5 111.8h2.6M284.7 111.8h2.5M287.2 111.8h.1"/>
</g>
<path d="M279.6 84.6l2.5 1.8-2.5 1.8z" fill-rule="evenodd" fill="#00f"/>
<g fill="none" stroke="#00f" stroke-width=".25">
<path d="M279.6 84.6l2.5 1.8-2.5 1.8zM280.9 85.1h.1M280.9 84.6v.5M283.4 87.7h.1M283.4 87.7v.5M277.1 106.7h2.5M279.6 106.7h.1M280.9 104.9h.1M280.9 104.9h1.2v3.6M282.1 108.5h.1M282.1 106.7h2.6M282.1 108.5h1.3"/>
<path d="M283.4 108.5h.1M284.7 106.7h.1"/>
</g>
<path d="M274.5 86.4h.1M274.5 86.4h2.6M284.7 86.4h2.5M287.2 86.4h.1" fill="none" stroke="#f00" stroke-width=".25"/>
<path d="M279.6 104.9l2.5 1.8-2.5 1.8z" fill-rule="evenodd" fill="#00f"/>
<g fill="none" stroke="#00f" stroke-width=".25">
<path d="M94.2 53.4h10.1v12.7h-10.1zM96.7 58.5h.1M96.7 58.5l2.6 2.5M99.3 55.9h.1M99.3 58.5h.1M99.3 53.4v5.1M99.3 55.9h2.5M101.8 55.9h.1M101.8 53.4h.1M101.8 53.4v2.5M99.3 63.5h.1M99.3 61h.1"/>
<path d="M99.3 61v5.1M99.3 63.5h2.5M101.8 63.5h.1M101.8 66.1h.1M101.8 63.5v2.6M84.3 98.3h4.5M84.3 97.1h4.5M86.6 97.1h.1M86.6 98.3h.1M86.6 96.6v.5M86.6 98.3v.8M88.8 98.3h.1"/>
<path d="M88.8 97.1h.1M97 98.3h4.5M97 97.1h4.5M99.3 97.1h.1M99.3 98.3h.1M99.3 96.6v.5M99.3 98.3v.8M101.5 98.3h.1M101.5 97.1h.1M190.7 99.1l.8 .8M191.5 99.9h.1M191.5 99.9l-1.6 1.5"/>
<path d="M189.9 101.4h.1M189.9 104.4h.1M189.9 101.4l1.6 1.5M189.9 104.4l1.6 1.6M190.7 106.7h.1M191.5 102.9h.1M191.5 106h.1M191.5 102.9l-1.6 1.5M191.5 106l-.8 .7M279.6 104.9l2.5 1.8-2.5 1.8zM280.9 105.5h.1M280.9 104.9v.6"/>
<path d="M283.4 108h.1M283.4 108v.5"/>
</g>
<g fill="none" stroke="#f00" stroke-width=".25">
<path d="M99.3 50.8h.1M99.3 50.8v2.6M101.8 50.8h.1M101.8 50.8v2.6M99.3 68.6h.1M99.3 66.1v2.5M101.8 68.6h.1M101.8 66.1v2.5M86.6 94h.1M86.6 94v2.6M86.6 99.1v2.5M99.3 94h.1"/>
<path d="M99.3 94v2.6M99.3 99.1v2.5M190.7 96.6h.1M190.7 96.6v2.5M86.6 101.6h.1M99.3 101.6h.1M190.7 109.3h.1M190.7 106.7v2.6M274.5 106.7h.1M274.5 106.7h2.6M284.7 106.7h2.5M287.2 106.7h.1"/>
</g>
<path d="M98.5 51.6h.1M98.5 50.1l1.6 1.5M100 50.1l-1.5 1.5M100.1 51.6h.1M101 69.4h.1M101 67.9l1.6 1.5M102.6 67.9l-1.6 1.5M102.6 69.4h.1" fill="none" stroke="#804000" stroke-width=".23"/>
<circle cx="86.5" cy="76.2" r=".49" fill="#f0f"/>
<circle cx="86.5" cy="76.2" r=".49" fill="none" stroke="#f0f" stroke-width=".25"/>
<circle cx="188.1" cy="177.8" r=".49" fill="#f0f"/>
<circle cx="188.1" cy="177.8" r=".49" fill="none" stroke="#f0f" stroke-width=".25"/>
<circle cx="142.4" cy="175.3" r=".49" fill="#f0f"/>
<circle cx="142.4" cy="175.3" r=".49" fill="none" stroke="#f0f" stroke-width=".25"/>
<circle cx="99.2" cy="81.3" r=".49" fill="#f0f"/>
<circle cx="99.2" cy="81.3" r=".49" fill="none" stroke="#f0f" stroke-width=".25"/>
<circle cx="114.5" cy="43.2" r=".49" fill="#f0f"/>
<circle cx="114.5" cy="43.2" r=".49" fill="none" stroke="#f0f" stroke-width=".25"/>
<circle cx="101.8" cy="43.2" r=".49" fill="#f0f"/>
<circle cx="101.8" cy="43.2" r=".49" fill="none" stroke="#f0f" stroke-width=".25"/>
<circle cx="111.9" cy="86.4" r=".49" fill="#f0f"/>
<circle cx="111.9" cy="86.4" r=".49" fill="none" stroke="#f0f" stroke-width=".25"/>
<circle cx="124.6" cy="91.5" r=".49" fill="#f0f"/>
<circle cx="124.6" cy="91.5" r=".49" fill="none" stroke="#f0f" stroke-width=".25"/>
<circle cx="89.1" cy="43.2" r=".49" fill="#f0f"/>
<circle cx="89.1" cy="43.2" r=".49" fill="none" stroke="#f0f" stroke-width=".25"/>
<circle cx="68.8" cy="43.2" r=".49" fill="#f0f"/>
<circle cx="68.8" cy="43.2" r=".49" fill="none" stroke="#f0f" stroke-width=".25"/>
<circle cx="86.5" cy="106.7" r=".49" fill="#f0f"/>
<circle cx="86.5" cy="106.7" r=".49" fill="none" stroke="#f0f" stroke-width=".25"/>
<circle cx="246.6" cy="50.8" r=".49" fill="#f0f"/>
<circle cx="246.6" cy="50.8" r=".49" fill="none" stroke="#f0f" stroke-width=".25"/>
<circle cx="86.5" cy="165.1" r=".49" fill="#f0f"/>
<circle cx="86.5" cy="165.1" r=".49" fill="none" stroke="#f0f" stroke-width=".25"/>
<circle cx="190.7" cy="76.2" r=".49" fill="#f0f"/>
<circle cx="190.7" cy="76.2" r=".49" fill="none" stroke="#f0f" stroke-width=".25"/>
<circle cx="198.3" cy="81.3" r=".49" fill="#f0f"/>
<circle cx="198.3" cy="81.3" r=".49" fill="none" stroke="#f0f" stroke-width=".25"/>
<circle cx="198.3" cy="91.5" r=".49" fill="#f0f"/>
<circle cx="198.3" cy="91.5" r=".49" fill="none" stroke="#f0f" stroke-width=".25"/>
<circle cx="310.1" cy="50.8" r=".49" fill="#f0f"/>
<circle cx="310.1" cy="50.8" r=".49" fill="none" stroke="#f0f" stroke-width=".25"/>
<circle cx="307.5" cy="91.5" r=".49" fill="#f0f"/>
<circle cx="307.5" cy="91.5" r=".49" fill="none" stroke="#f0f" stroke-width=".25"/>
<circle cx="307.5" cy="101.6" r=".49" fill="#f0f"/>
<circle cx="307.5" cy="101.6" r=".49" fill="none" stroke="#f0f" stroke-width=".25"/>
<circle cx="307.5" cy="106.7" r=".49" fill="#f0f"/>
<circle cx="307.5" cy="106.7" r=".49" fill="none" stroke="#f0f" stroke-width=".25"/>
<circle cx="272" cy="116.9" r=".49" fill="#f0f"/>
<circle cx="272" cy="116.9" r=".49" fill="none" stroke="#f0f" stroke-width=".25"/>
<circle cx="272" cy="111.8" r=".49" fill="#f0f"/>
<circle cx="272" cy="111.8" r=".49" fill="none" stroke="#f0f" stroke-width=".25"/>
<circle cx="307.5" cy="96.5" r=".49" fill="#f0f"/>
<circle cx="307.5" cy="96.5" r=".49" fill="none" stroke="#f0f" stroke-width=".25"/>
<circle cx="256.7" cy="55.9" r=".49" fill="#f0f"/>
<circle cx="256.7" cy="55.9" r=".49" fill="none" stroke="#f0f" stroke-width=".25"/>
<circle cx="190.7" cy="86.4" r=".49" fill="#f0f"/>
<circle cx="190.7" cy="86.4" r=".49" fill="none" stroke="#f0f" stroke-width=".25"/>
<circle cx="111.9" cy="106.7" r=".49" fill="#f0f"/>
<circle cx="111.9" cy="106.7" r=".49" fill="none" stroke="#f0f" stroke-width=".25"/>
<circle cx="99.2" cy="106.7" r=".49" fill="#f0f"/>
<circle cx="99.2" cy="106.7" r=".49" fill="none" stroke="#f0f" stroke-width=".25"/>
<g font-size="4.7">
<text x="45.9" y="29.1">Buttons</text>
<text x="233.9" y="31.7">LDO Regulator</text>
<text x="48.5" y="133.3">Charge IC</text>
</g>
<g font-size="3" fill="#f00">
<text x="327.9" y="274.2">Espressif</text>
<text x="347.4" y="274.2">Systems</text>
</g>
<g font-size="2.3" fill="#000080">
<text x="45.9" y="40.2">J1</text>
<text x="269.4" y="47.8">U1</text>
<text x="45.9" y="50.4">SH1.0-2P</text>
<text x="68.8" y="58">C2</text>
<text x="132.3" y="58">SW_4X4X1.5MM_SMT</text>
<text x="132.3" y="55.5">SW_4X4X1.5MM_SMT</text>
<text x="68.8" y="63.1">10uF/10V</text>
<text x="81.5" y="63.1">SW1</text>
<text x="94.2" y="63.1">SW2</text>
<text x="106.9" y="63.1">SW3</text>
<text x="119.6" y="63.1">SW4</text>
<text x="132.3" y="63.1">SW_4X4X1.5MM_SMT</text>
<text x="132.3" y="60.5">SW_4X4X1.5MM_SMT</text>
<text x="185.6" y="60.5">R41</text>
<text x="185.6" y="63.1">200K</text>
<text x="200.9" y="60.5">R40</text>
<text x="200.9" y="63.1">200K</text>
<text x="236.4" y="65.6">1uF/10V</text>
<text x="241.5" y="63.1">C1</text>
<text x="256.7" y="63.1">R2</text>
<text x="256.7" y="65.6">120K</text>
<text x="269.4" y="60.5">SGM2028-2.8YN5G</text>
<text x="297.4" y="63.1">C38</text>
<text x="297.4" y="65.6">0.01uF/10V</text>
<text x="312.6" y="63.1">C3</text>
<text x="312.6" y="65.6">1uF/10V</text>
<text x="147.5" y="75.8">R3</text>
<text x="152.6" y="75.8">12K</text>
<text x="160.2" y="75.8">D24</text>
<text x="170.4" y="75.8">1N5819HW</text>
<text x="147.5" y="80.9">R5</text>
<text x="152.6" y="80.9">12K</text>
<text x="160.2" y="80.9">D23</text>
<text x="170.4" y="80.9">1N5819HW</text>
<text x="147.5" y="85.9">R6</text>
<text x="152.6" y="85.9">12K</text>
<text x="261.8" y="85.9">R1</text>
<text x="261.8" y="88.5">51K</text>
<text x="274.5" y="85.9">D1</text>
<text x="284.7" y="85.9">1N5819HW</text>
<text x="147.5" y="91">R7</text>
<text x="152.6" y="91">12K</text>
<text x="274.5" y="91">D2</text>
<text x="284.7" y="91">1N5819HW</text>
<text x="89.1" y="96.1">C4</text>
<text x="89.1" y="98.6">1uF/10V</text>
<text x="101.8" y="96.1">C5</text>
<text x="101.8" y="98.6">1uF/10V</text>
<text x="114.5" y="96.1">C6</text>
<text x="114.5" y="98.6">1uF/10V</text>
<text x="127.2" y="96.1">C7</text>
<text x="127.2" y="98.6">1uF/10V</text>
<text x="185.6" y="101.2">R42</text>
<text x="200.9" y="101.2">R43</text>
<text x="274.5" y="101.2">D4</text>
<text x="274.5" y="96.1">D3</text>
<text x="284.7" y="101.2">1N5819HW</text>
<text x="284.7" y="96.1">1N5819HW</text>
<text x="185.6" y="103.7">200K</text>
<text x="200.9" y="103.7">200K</text>
<text x="274.5" y="106.3">D5</text>
<text x="284.7" y="106.3">1N5819HW</text>
<text x="259.3" y="111.3">R4</text>
<text x="266.9" y="111.3">12K</text>
<text x="274.5" y="111.3">D6</text>
<text x="284.7" y="111.3">1N5819HW</text>
<text x="259.3" y="116.4">R45</text>
<text x="266.9" y="116.4">1K</text>
<text x="274.5" y="124">C19</text>
<text x="274.5" y="126.6">1uF/10V</text>
<text x="81.5" y="154.5">R8</text>
<text x="81.5" y="159.6">12K</text>
<text x="112" y="161.4">U2</text>
<text x="190.7" y="167.2">R9</text>
<text x="165.3" y="172.3">U3</text>
<text x="190.7" y="169.8">1K</text>
<text x="104.3" y="179.9">TP4057</text>
<text x="127.2" y="182.5">R11</text>
<text x="127.2" y="185">2K</text>
<text x="142.4" y="182.5">C8</text>
<text x="142.4" y="187.5">1uF/10V</text>
<text x="190.7" y="187.5">R10</text>
<text x="190.7" y="190.1">2K</text>
</g>
<g font-size="2.3">
<text x="65" y="37.2">VBAT</text>
<text x="52.8" y="45.2">1</text>
<text x="52.8" y="42.7">2</text>
<text x="242.8" y="44.8">VBAT</text>
<text x="308.8" y="44.8">VDD_2V8</text>
<text x="86" y="51.6" transform="rotate(-90 86 51.6)">3</text>
<text x="88.5" y="51.6" transform="rotate(-90 88.5 51.6)">4</text>
<text x="98.7" y="51.6" transform="rotate(-90 98.7 51.6)">3</text>
<text x="101.2" y="51.6" transform="rotate(-90 101.2 51.6)">4</text>
<text x="111.4" y="51.6" transform="rotate(-90 111.4 51.6)">3</text>
<text x="113.9" y="51.6" transform="rotate(-90 113.9 51.6)">4</text>
<text x="124.1" y="51.6" transform="rotate(-90 124.1 51.6)">3</text>
<text x="126.6" y="51.6" transform="rotate(-90 126.6 51.6)">4</text>
<text x="266.4" y="50.3">1</text>
<text x="266.4" y="52.8">2</text>
<text x="289" y="50.3">5</text>
<text x="40.8" y="55.5">Li-Ion Battery</text>
<text x="40.8" y="57.8">3.7V/800mAh</text>
<text x="266.4" y="55.4">3</text>
<text x="289" y="55.4">4</text>
<text x="40.8" y="60.2">43*30*25(mm)</text>
<text x="86" y="69.1" transform="rotate(-90 86 69.1)">1</text>
<text x="88.5" y="69.1" transform="rotate(-90 88.5 69.1)">2</text>
<text x="98.7" y="69.1" transform="rotate(-90 98.7 69.1)">1</text>
<text x="101.2" y="69.1" transform="rotate(-90 101.2 69.1)">2</text>
<text x="111.4" y="69.1" transform="rotate(-90 111.4 69.1)">1</text>
<text x="113.9" y="69.1" transform="rotate(-90 113.9 69.1)">2</text>
<text x="124.1" y="69.1" transform="rotate(-90 124.1 69.1)">1</text>
<text x="126.6" y="69.1" transform="rotate(-90 126.6 69.1)">2</text>
<text x="240.2" y="87">VUSB</text>
<text x="236.2" y="112.4">VDD_2V8</text>
<text x="82.7" y="143.8">VDD_2V8</text>
<text x="186.9" y="154">VUSB</text>
<text x="93.7" y="164.6">1</text>
<text x="121.4" y="164.6">6</text>
<text x="141.2" y="164.2">VUSB</text>
<text x="93.7" y="169.7">2</text>
<text x="121.4" y="169.7">5</text>
<text x="62.9" y="175.9">VBAT</text>
<text x="93.7" y="174.8">3</text>
<text x="121.4" y="174.8">4</text>
<text x="159.7" y="174.8">1</text>
<text x="159.7" y="177.3">2</text>
<text x="159.7" y="179.8">3</text>
<text x="159.7" y="182.4">4</text>
<text x="159.7" y="184.9">5</text>
<text x="326.1" y="278.7">Title</text>
<text x="332.9" y="281.5">ESP32-Mesh-Button</text>
<text x="336.2" y="286.3">Document</text>
<text x="348.2" y="286.3">Number</text>
<text x="409.9" y="286.3">Rev</text>
<text x="326.1" y="294">Date:</text>
<text x="328.6" y="288.9">A3</text>
<text x="336.2" y="288.9">&lt;Doc&gt;</text>
<text x="339.3" y="294">Wednesday, April 04, 2018</text>
<text x="376.9" y="294">Sheet</text>
<text x="389.6" y="294">1</text>
<text x="397.2" y="294">of</text>
<text x="404.8" y="294">3</text>
<text x="411.7" y="289.1">&lt;1.0&gt;</text>
</g>
<g font-size="2.3" fill="#004080">
<text x="270.7" y="51.9">VIN</text>
<text x="279.6" y="51.9">VOUT</text>
<text x="270.7" y="54.4">GND</text>
<text x="270.7" y="57">CE</text>
<text x="282.9" y="57">BP</text>
<text x="98" y="166.2">CHRG</text>
<text x="111.6" y="166.2">PROG</text>
<text x="98" y="171.3">GND</text>
<text x="110.7" y="171.3">STDBY</text>
<text x="98" y="176.4">BAT</text>
<text x="113.5" y="176.4">VCC</text>
<text x="164" y="176.4">V BUS</text>
<text x="164" y="178.9">DATA-</text>
<text x="164" y="181.4">DATA+</text>
<text x="164" y="184">IDLE</text>
<text x="164" y="186.5">GND</text>
</g>
<g font-size="2.3" fill="#f00">
<text x="231.8" y="55">LDO_CE</text>
<text x="132.8" y="75.7">BUT1</text>
<text x="211.5" y="75.3">BUT1_A</text>
<text x="132.8" y="80.8">BUT2</text>
<text x="211.5" y="80.4">BUT2_A</text>
<text x="132.8" y="85.9">BUT3</text>
<text x="211.5" y="85.5">BUT3_A</text>
<text x="132.8" y="91">BUT4</text>
<text x="211.5" y="90.6">BUT4_A</text>
<text x="247.1" y="91">BUT1</text>
<text x="313.1" y="95.6">LDO_CE</text>
<text x="247.1" y="96.1">BUT2</text>
<text x="247.1" y="101.1">BUT3</text>
<text x="247.1" y="106.2">BUT4</text>
<text x="247.1" y="116">PWR_ON</text>
<text x="249.6" y="151.5">BUT1_A</text>
<text x="287.2" y="153">BUT1_A</text>
<text x="249.6" y="156.6">BUT2_A</text>
<text x="249.6" y="161.7">BUT3_A</text>
<text x="287.2" y="158.1">BUT2_A</text>
<text x="64.2" y="164.2">BAT_CHRG</text>
<text x="249.6" y="166.8">BUT4_A</text>
<text x="287.2" y="163.2">BUT3_A</text>
<text x="249.6" y="171.8">BAT_CHRG</text>
<text x="287.2" y="173.3">BAT_CHRG</text>
<text x="287.2" y="168.2">BUT4_A</text>
<text x="201.4" y="176.9">USB_DET</text>
<text x="249.6" y="176.9">USB_DET</text>
<text x="287.2" y="178.4">USB_DET</text>
<text x="249.6" y="182">PWR_ON</text>
<text x="287.2" y="183.5">PWR_ON</text>
</g>
<text font-size="2.3" fill="#00f" x="163.8" y="190.1">Micro USB</text>
<text font-size="2.2" x="326.1" y="286.3">Size</text>
<g font-size="1.8">
<text x="44.2" y="1.9">5</text>
<text x="127.1" y="1.9">4</text>
<text x="210.1" y="1.9">3</text>
<text x="293" y="1.9">2</text>
<text x="376" y="1.9">1</text>
<text x=".8" y="40.6">D</text>
<text x="418.2" y="40.6">D</text>
<text x=".8" y="113.6">C</text>
<text x="418.2" y="113.6">C</text>
<text x=".8" y="186.6">B</text>
<text x="418.2" y="186.6">B</text>
<text x=".8" y="259.5">A</text>
<text x="418.2" y="259.5">A</text>
<text x="44.2" y="296.3">5</text>
<text x="127.1" y="296.3">4</text>
<text x="210.1" y="296.3">3</text>
<text x="293" y="296.3">2</text>
<text x="376" y="296.3">1</text>
</g>
</svg>
